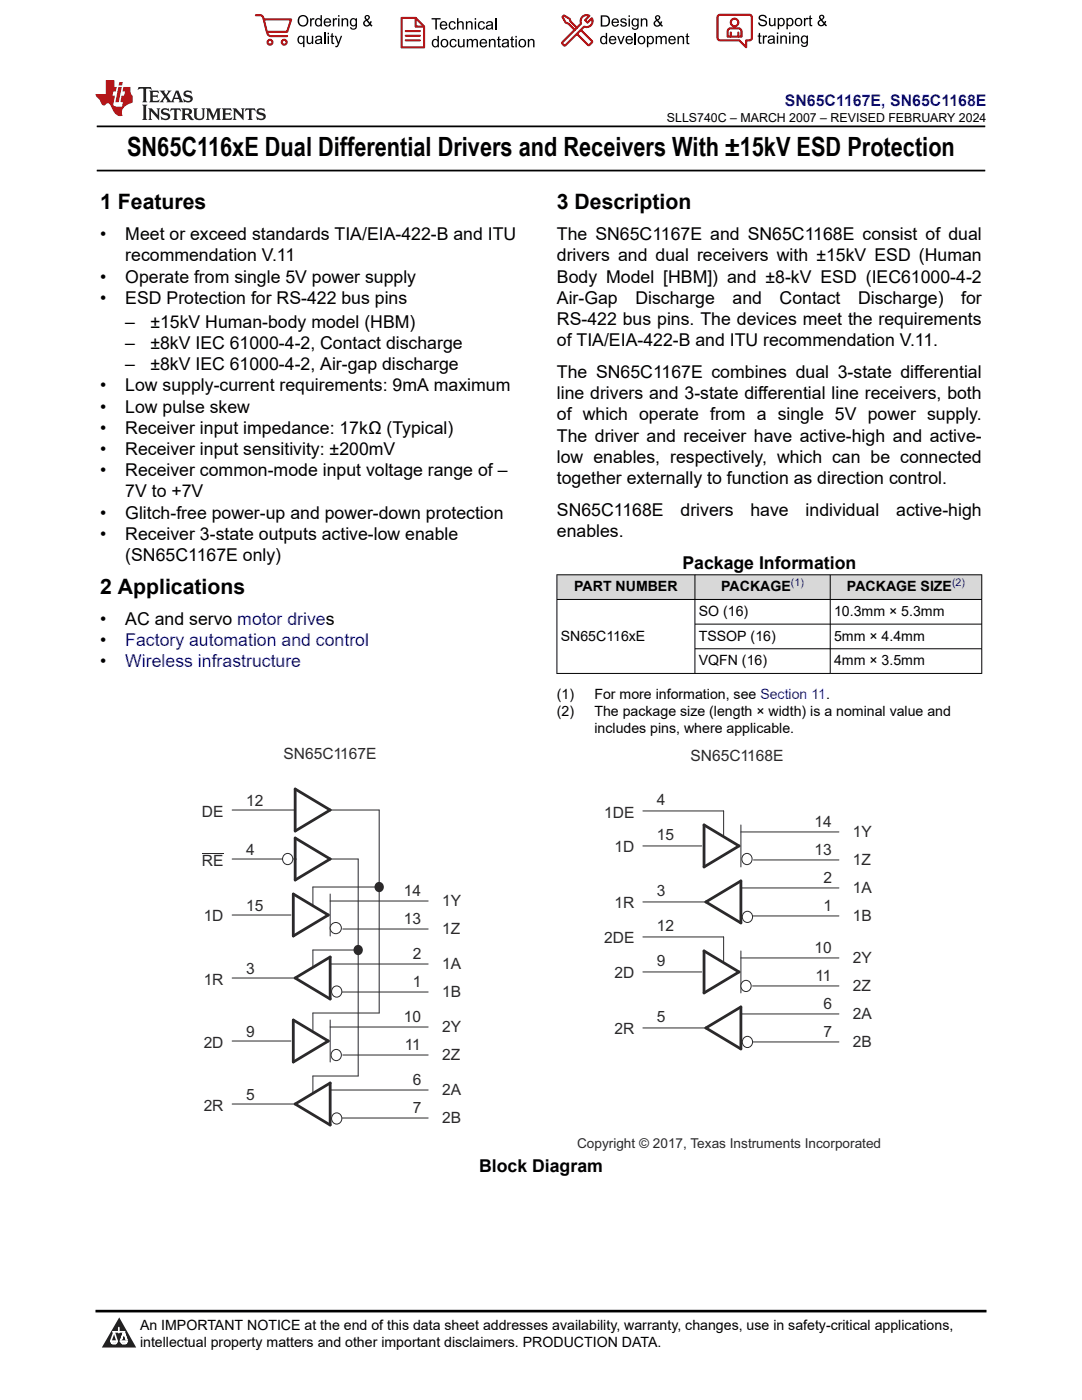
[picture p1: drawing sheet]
<svg xmlns="http://www.w3.org/2000/svg" width="216mm" height="279mm" viewBox="0 0 216 279" stroke-linecap="round" stroke-linejoin="round" font-family="sans-serif">
<path d="M19.3 25.2h177.3M19.3 34h177.3" fill="none" stroke="#000" stroke-width=".35"/>
<g fill="#d8d8d8">
<path d="M111.1 114.7h84.8v4.9h-84.8z" fill-rule="evenodd"/>
<path d="M111.2 114.8h27.4v4.8h-27.4z" fill-rule="evenodd"/>
<path d="M138.7 114.8h26.9v4.8h-26.9z" fill-rule="evenodd"/>
<path d="M165.7 114.8h30.1v4.8h-30.1z" fill-rule="evenodd"/>
</g>
<path d="M111.1 114.7h84.9M111.1 119.6h84.9M111.1 114.7v19.8M138.7 114.7v19.8M165.7 114.7v19.8M195.9 114.7v19.8M138.7 124.6h57.3M138.7 129.5h57.3M196 134.4h-84.9" fill="none" stroke="#000" stroke-width=".2"/>
<g fill="none" stroke="#2b292a" stroke-width=".2">
<path d="M40.3 170.3h4.3M46.3 171.4h10.4M46.3 161.7h12.6M65.9 171.4h5.6v43.3h-9.1v3.6M65.9 161.7h9.8v40.5h-13.3v3.4M65.9 178.4v8.4M65.9 179.8h19.5M75.7 177h-13.3v3.6M128.3 168.8h11.7M128.3 161.8h16.1v5M147.8 166h19.6M147.8 164.6v8.4"/>
<path d="M147.8 177.2h19.6M150.4 171.6h17M46.3 195.2h12.6M46.3 182.6h11.8M65.9 192.4h19.5M68.3 198h17.1M68.4 185.4h17M71.5 189.6h-9.1v3.4M128.3 187h16.1v4.9M128.3 180h12.6M128.3 194h11.7M147.8 189.8v8.4"/>
<path d="M147.8 191.2h19.6M150.2 196.8h17.2M150.3 182.8h17.1M46.3 207.8h11.8M65.9 217.5h19.5M65.9 205h19.5M65.9 203.6v8.3M68.4 210.6h17M128.3 205.1h12.6M147.8 202.4h19.6M150.3 207.9h17.1M46.3 220.3h12.6"/>
<path d="M68.3 223.1h17.1"/>
</g>
<path d="M58.9 157.5l7 4.2-7 4.1zM58.5 178.4l7 4.2-7 4.2zM58.8 171.4h.1M58.9 167.2l7 4.2-7 4.2zM140.5 164.6l7 4.2-7 4.2zM58.9 195.2l7-4.2v8.4zM140.5 189.8l7 4.2-7 4.2zM140.9 180l6.9-4.2v8.4zM58.5 203.6l7 4.2-7 4.1zM140.9 205.1l6.9-4.1v8.3zM58.9 220.3l7-4.2v8.4z" fill="none" stroke="#2b292a" stroke-width=".56"/>
<circle cx="75.6" cy="177" r=".79" fill="#2b292a"/>
<circle cx="75.6" cy="177" r=".79" fill="none" stroke="#2b292a" stroke-width=".37"/>
<circle cx="71.4" cy="189.6" r=".79" fill="#2b292a"/>
<circle cx="71.4" cy="189.6" r=".79" fill="none" stroke="#2b292a" stroke-width=".37"/>
<circle cx="57.4" cy="171.4" r="1.07" fill="#fff"/>
<circle cx="57.4" cy="171.4" r="1.07" fill="none" stroke="#2b292a" stroke-width=".2"/>
<circle cx="67" cy="185.2" r="1.12" fill="#fff"/>
<circle cx="67" cy="185.2" r="1.12" fill="none" stroke="#2b292a" stroke-width=".2"/>
<path d="M66.6 197a1.05 1.05 0 0 1 1.4 .2 1.05 1.05 0 0 1-.2 1.5 1.05 1.05 0 0 1-1.4-.2 1.19 1.19 0 0 1 .2-1.5z" fill-rule="evenodd" fill="#fff"/>
<path d="M66.6 197a1.05 1.05 0 0 1 1.4 .2 1.05 1.05 0 0 1-.2 1.5 1.05 1.05 0 0 1-1.4-.2 1.19 1.19 0 0 1 .2-1.5z" fill="none" stroke="#2b292a" stroke-width=".2"/>
<circle cx="67.1" cy="210.5" r="1.07" fill="#fff"/>
<circle cx="67.1" cy="210.5" r="1.07" fill="none" stroke="#2b292a" stroke-width=".2"/>
<path d="M66.6 222.3a1.05 1.05 0 0 1 1.4 .3 1.05 1.05 0 0 1-.2 1.4 1.05 1.05 0 0 1-1.4-.1 1.19 1.19 0 0 1 .2-1.6z" fill-rule="evenodd" fill="#fff"/>
<path d="M66.6 222.3a1.05 1.05 0 0 1 1.4 .3 1.05 1.05 0 0 1-.2 1.4 1.05 1.05 0 0 1-1.4-.1 1.19 1.19 0 0 1 .2-1.6z" fill="none" stroke="#2b292a" stroke-width=".2"/>
<path d="M148.4 170.6a1.05 1.05 0 0 1 1.5 .2 1.05 1.05 0 0 1-.2 1.4 1.05 1.05 0 0 1-1.5-.1 1.19 1.19 0 0 1 .2-1.5z" fill-rule="evenodd" fill="#fff"/>
<path d="M148.4 170.6a1.05 1.05 0 0 1 1.5 .2 1.05 1.05 0 0 1-.2 1.4 1.05 1.05 0 0 1-1.5-.1 1.19 1.19 0 0 1 .2-1.5z" fill="none" stroke="#2b292a" stroke-width=".2"/>
<path d="M148.5 182.1a1.05 1.05 0 0 1 1.5 .2 1.05 1.05 0 0 1-.2 1.5 1.05 1.05 0 0 1-1.5-.2 1.19 1.19 0 0 1 .2-1.5z" fill-rule="evenodd" fill="#fff"/>
<path d="M148.5 182.1a1.05 1.05 0 0 1 1.5 .2 1.05 1.05 0 0 1-.2 1.5 1.05 1.05 0 0 1-1.5-.2 1.19 1.19 0 0 1 .2-1.5z" fill="none" stroke="#2b292a" stroke-width=".2"/>
<circle cx="148.9" cy="196.7" r="1.07" fill="#fff"/>
<circle cx="148.9" cy="196.7" r="1.07" fill="none" stroke="#2b292a" stroke-width=".2"/>
<path d="M148.5 207.1a1.05 1.05 0 0 1 1.5 .2 1.05 1.05 0 0 1-.2 1.4 1.05 1.05 0 0 1-1.5-.1 1.19 1.19 0 0 1 .2-1.5z" fill-rule="evenodd" fill="#fff"/>
<path d="M148.5 207.1a1.05 1.05 0 0 1 1.5 .2 1.05 1.05 0 0 1-.2 1.4 1.05 1.05 0 0 1-1.5-.1 1.19 1.19 0 0 1 .2-1.5z" fill="none" stroke="#2b292a" stroke-width=".2"/>
<path d="M0 0h215.9v23.8h-215.9z" fill-rule="evenodd" fill="#fff"/>
<path d="M27.7 17.4l-.2 .6 .5-.3h.6v.1v2.2l-.2 .4h1l-.2-.4v-2.2v-.1h.5l.5 .3-.1-.6zM29.8 18.1l.2 .4v1.5l-.2 .4h1.9l.1-.6a1.08 1.08 0 0 1-1.3 .2v-.7h.6l.4 .2v-.6l-.4 .2h-.6v-.6l.2-.1a1 1 0 0 1 1 .2l-.1-.5zM31.8 18.1l1 1.1-1 1.2h.9l-.2-.2 .4-.7 .5 .7-.2 .2h1.6l-.2-.2 .1-.4h1l.1 .4-.1 .2h.9l-.2-.3-.8-2h-.5l-1 2.2-.8-1.1 .9-1.1h-.8l.2 .2-.5 .7-.3-.7 .1-.2zM35.2 18.5l.4 1h-.8zM36.8 18.2a.65 .65 0 0 0-.2 .7 .65 .65 0 0 0 .6 .5l.7 .2 .1 .2a.79 .79 0 0 1-.7 .4 .79 .79 0 0 1-.7-.5l.1 .7 .2-.1a.93 .93 0 0 0 1.1 .1 .93 .93 0 0 0 .4-1 1.46 1.46 0 0 0-1.2-.6l-.1-.3a1.09 1.09 0 0 1 1.2 .2l-.2-.6-.1 .1-.6-.2zM28.4 20.9l.2 .4v2.3l-.2 .3h1l-.2-.3v-2.3l.2-.4zM29.6 21.6l.2 .4v1.6l-.2 .3h.8l-.3-.3v-1.4l1.7 1.8v-2l.2-.4h-.8l.2 .2 .1 1.1-1.2-1.3zM32.3 21.8a.65 .65 0 0 0-.2 .7 .65 .65 0 0 0 .7 .4l.6 .2 .1 .2a.79 .79 0 0 1-.7 .4 .79 .79 0 0 1-.7-.5l.1 .7 .2-.1a.93 .93 0 0 0 1.1 .1 .93 .93 0 0 0 .4-.9 1.46 1.46 0 0 0-1.2-.6l-.1-.4a1.09 1.09 0 0 1 1.2 .2l-.2-.6-.1 .1-.6-.1zM34.1 21.6l-.1 .7a.63 .63 0 0 1 .7-.4l.1 1.7-.3 .3h1l-.2-.3v-1.7a.66 .66 0 0 1 .8 .4l-.1-.7zM36.2 21.6l.2 .4v1.6l-.2 .3h.9l-.2-.2v-.7h.5l.1 .2a.79 .79 0 0 0 1.2 .6l-1-.9a.61 .61 0 0 0 .6-.6 .61 .61 0 0 0-.5-.6zM36.9 21.9h.2a.47 .47 0 0 1 .5 .1 .47 .47 0 0 1 .1 .5l-.2 .2h-.6zM38.5 21.6l.2 .2a2.27 2.27 0 0 0 .4 2 1.04 1.04 0 0 0 1.7-.7v-1.3l.2-.2h-.8l.2 .4v1.1a.6 .6 0 0 1-.6 .6 .6 .6 0 0 1-.6-.6v-1.1l.3-.4zM41.1 21.6l.2 .4v1.6l-.2 .3h.7l-.2-.3v-1.5l.9 1.9 .8-1.9v1.5l-.2 .3h1l-.3-.3v-1.6l.3-.4h-.8l-.7 1.5-.7-1.5zM44.3 21.6l.2 .4v1.6l-.2 .3h1.9l.1-.5a1.09 1.09 0 0 1-1.3 .1v-.6h.6l.4 .1v-.6l-.4 .2h-.6v-.6l.2-.1a1.01 1.01 0 0 1 1 .3l-.1-.6zM46.4 21.6l.3 .4v1.6l-.3 .3h.8l-.2-.3v-1.4l1.6 1.8v-2l.2-.4h-.7l.2 .2v1.1l-1.2-1.3zM49 21.6l-.1 .7a.63 .63 0 0 1 .8-.4v1.7l-.3 .3h1l-.2-.3v-1.7a.66 .66 0 0 1 .8 .4l-.1-.7zM51.4 21.8a.65 .65 0 0 0-.2 .7 .65 .65 0 0 0 .6 .4l.6 .2 .2 .2a.79 .79 0 0 1-.8 .4 .79 .79 0 0 1-.6-.5l.1 .7 .2-.1a.93 .93 0 0 0 1 .1 .93 .93 0 0 0 .5-.9 1.46 1.46 0 0 0-1.3-.6l-.1-.4a1.09 1.09 0 0 1 1.3 .2l-.2-.6-.2 .1-.5-.1z" fill="#231f20"/>
<path d="M21.1 16v2.8h-2.1l.1 .3 .9 1a.95 .95 0 0 0 .9 .9 .59 .59 0 0 1 .6-.4 .59 .59 0 0 1 .5 .4l.4 .8a1.59 1.59 0 0 0 2.1 1.3 1.61 1.61 0 0 1 1-2.2l1-.4-.1-1.5a1.59 1.59 0 0 1-.4-1.6h-1.4l-.2 .9h.5l-.1 .8h-.5l-.2 1v.2l.4 .1-.2 .9h-.6a.73 .73 0 0 1-1.1-.7l.3-1.5h-.5l.2-.8h.5l.2-.9h-.5v-1.4zM23.6 17.4l-.6 3h.7l.6-3zM23.8 16.4l-.1 .7h.7l.1-.7z" fill="#ed1c24"/>
<g fill="#000">
<path d="M59.4 4.2a1.12 1.12 0 0 1 2.2 0 1.12 1.12 0 0 1-2.2 0zM59.9 3.5a.89 .89 0 0 0-.1 1.1 .89 .89 0 0 0 1.1 .4 .88 .88 0 0 0 .3-1.3 .88 .88 0 0 0-1.3-.2z" fill-rule="evenodd"/>
<path d="M59.5 7.3l.5-.2 .5 .3v-.3h.3v2.3h-.3v-.8a.74 .74 0 0 1-1 0 .74 .74 0 0 1-.1-1zM59.8 7.5a.57 .57 0 0 0-.2 .7 .57 .57 0 0 0 .8 .2 .57 .57 0 0 0 .1-.7 .57 .57 0 0 0-.7-.2z" fill-rule="evenodd"/>
<path d="M61.9 3.6h.2v.3l.2-.2 .3-.1 .2 .1-.1 .3a.36 .36 0 0 0-.5 0 .36 .36 0 0 0 0 .4v.9h-.3z" fill-rule="evenodd"/>
<path d="M61.2 7.1h.3v.9a.41 .41 0 0 0 .4 .6 .41 .41 0 0 0 .3-.6v-.9h.3v1.7h-.2v-.3a.58 .58 0 0 1-.7 .3 .58 .58 0 0 1-.4-.6z" fill-rule="evenodd"/>
<path d="M63 3.8l.5-.2 .5 .2v-.8h.2v2.3h-.2v-.2a.75 .75 0 0 1-1-.1 .75 .75 0 0 1-.1-1zM63.2 4a.57 .57 0 0 0-.1 .7 .57 .57 0 0 0 .8 .2 .57 .57 0 0 0 .1-.7 .57 .57 0 0 0-.8-.2z" fill-rule="evenodd"/>
<path d="M63 7.3a.74 .74 0 0 1 1-.1 .74 .74 0 0 1 .3 .9v.7h-.3v-.2a.57 .57 0 0 1-.8 .2 .57 .57 0 0 1-.2-.8l1-.3a.41 .41 0 0 0-.4-.4 .41 .41 0 0 0-.4 .4l-.3-.1zM63.2 8.2a.35 .35 0 0 0 .2 .5 .35 .35 0 0 0 .5-.3l.1-.4z" fill-rule="evenodd"/>
<path d="M65.4 6.5h.3v.3h-.3zM65.4 7.1h.3v1.7h-.3z" fill-rule="evenodd"/>
<path d="M64.8 3.8a.76 .76 0 0 1 .9-.1 .76 .76 0 0 1 .4 .8h-1.2a.47 .47 0 0 0 .3 .6 .47 .47 0 0 0 .6-.4l.3 .1a.82 .82 0 0 1-1.3 .3 .82 .82 0 0 1 0-1.3zM65 4l-.1 .3h.9l-.3-.4z" fill-rule="evenodd"/>
<path d="M66.4 3.6h.3v.3l.1-.2 .4-.1 .1 .1-.1 .3a.36 .36 0 0 0-.4 0 .36 .36 0 0 0-.1 .4v.9h-.3z" fill-rule="evenodd"/>
<path d="M66.1 6.7l.3-.1v.5h.3v.3h-.3v.9l.1 .2h.2v.3a.41 .41 0 0 1-.4-.1 .41 .41 0 0 1-.2-.4v-.9h-.2v-.3h.2z" fill-rule="evenodd"/>
<path d="M66.8 7.1h.3l.4 1.4 .5-1.4h.3l-.6 1.7a.57 .57 0 0 1-.8 .6v-.3a.37 .37 0 0 0 .5-.3z" fill-rule="evenodd"/>
<path d="M67.5 3h.2v.3h-.2zM67.5 3.6h.2v1.7h-.2z" fill-rule="evenodd"/>
<path d="M68.2 3.6h.2v.3a.58 .58 0 0 1 .7-.3 .58 .58 0 0 1 .4 .7v1h-.3v-1a.4 .4 0 0 0-.4-.5 .4 .4 0 0 0-.4 .6v.9h-.2z" fill-rule="evenodd"/>
<path d="M70 3.8l.5-.2 .5 .2v-.2h.2v1.5a.71 .71 0 0 1-.5 .8 .71 .71 0 0 1-.8-.5h.2a.46 .46 0 0 0 .6 .3 .46 .46 0 0 0 .3-.6 .78 .78 0 0 1-1.1-.2 .78 .78 0 0 1 .1-1.1zM70.2 4a.53 .53 0 0 0-.1 .8 .53 .53 0 0 0 .8 0 .54 .54 0 0 0 0-.7 .54 .54 0 0 0-.7-.1z" fill-rule="evenodd"/>
<path d="M72.9 3.1a.53 .53 0 0 1 .8 .1 .53 .53 0 0 1-.3 .8l.4 .5 .1-.3 .3 .1-.2 .5 .3 .3-.2 .2-.3-.3a.71 .71 0 0 1-1.2 .1 .71 .71 0 0 1 .4-1.1l-.3-.5zM73 3.5a.3 .3 0 0 0 .6 0 .3 .3 0 0 0-.6 0zM72.9 4.3a.45 .45 0 0 0 0 .7 .45 .45 0 0 0 .7-.2l-.5-.6z" fill-rule="evenodd"/>
<path d="M86.1 3.6h1.8v.3h-.7v2h-.3v-2h-.8z" fill-rule="evenodd"/>
<path d="M86.3 8l.5-.2 .5 .2v-.8h.3v2.2h-.3v-.2a.76 .76 0 0 1-1 0 .76 .76 0 0 1-.1-1zM86.6 8.1a.58 .58 0 0 0-.2 .8 .58 .58 0 0 0 .8 .2 .58 .58 0 0 0 .1-.8 .58 .58 0 0 0-.7-.2z" fill-rule="evenodd"/>
<path d="M88.2 7.9a.81 .81 0 0 1 1.1 .2 .81 .81 0 0 1-.2 1.1 .81 .81 0 0 1-1.1-.1l-.1-.8zM88.3 8.1a.57 .57 0 0 0 0 .9 .57 .57 0 0 0 .8 0 .57 .57 0 0 0 0-.8 .57 .57 0 0 0-.8-.1z" fill-rule="evenodd"/>
<path d="M88 4.4a.77 .77 0 0 1 .9-.1 .77 .77 0 0 1 .4 .8h-1.3a.48 .48 0 0 0 .4 .6 .48 .48 0 0 0 .6-.3h.3a.83 .83 0 0 1-1.3 .4 .83 .83 0 0 1 0-1.4zM88.2 4.6l-.2 .3h1l-.3-.4z" fill-rule="evenodd"/>
<path d="M89.7 4.4a.7 .7 0 0 1 1.2 .3l-.2 .1a.45 .45 0 0 0-.6-.3 .45 .45 0 0 0-.3 .6 .45 .45 0 0 0 .3 .6 .45 .45 0 0 0 .6-.4h.3a.76 .76 0 0 1-1.1 .6 .76 .76 0 0 1-.3-1.1z" fill-rule="evenodd"/>
<path d="M89.9 8a.7 .7 0 0 1 1.2 .3h-.3a.45 .45 0 0 0-.5-.3 .45 .45 0 0 0-.3 .6 .45 .45 0 0 0 .3 .6 .45 .45 0 0 0 .6-.4l.2 .1a.76 .76 0 0 1-1 .5 .76 .76 0 0 1-.4-1.1z" fill-rule="evenodd"/>
<path d="M91.2 3.6h.3v.8a.59 .59 0 0 1 .7-.2 .59 .59 0 0 1 .3 .7v1h-.2v-1a.4 .4 0 0 0-.5-.4 .4 .4 0 0 0-.3 .5v.9h-.3z" fill-rule="evenodd"/>
<path d="M91.4 7.8h.2v.9a.41 .41 0 0 0 .5 .5 .41 .41 0 0 0 .3-.5v-.9h.3v1.6h-.3v-.2a.58 .58 0 0 1-.7 .3 .58 .58 0 0 1-.3-.7z" fill-rule="evenodd"/>
<path d="M93 4.2h.2v.3a.59 .59 0 0 1 .7-.3 .59 .59 0 0 1 .4 .7v1h-.3v-1a.41 .41 0 0 0-.4-.5 .41 .41 0 0 0-.4 .6v.9h-.2z" fill-rule="evenodd"/>
<path d="M93.1 7.8h.3v.2a.56 .56 0 0 1 1 0 .54 .54 0 0 1 .6-.2 .54 .54 0 0 1 .4 .5v1.1h-.3v-1a.34 .34 0 0 0-.3-.4 .34 .34 0 0 0-.4 .3v1.1h-.3v-1a.38 .38 0 0 0-.5-.4 .38 .38 0 0 0-.2 .6v.8h-.3z" fill-rule="evenodd"/>
<path d="M94.7 3.6h.3v.3h-.3zM94.7 4.2h.3v1.7h-.3z" fill-rule="evenodd"/>
<path d="M95.5 4.4a.7 .7 0 0 1 1.3 .3l-.3 .1a.45 .45 0 0 0-.6-.3 .45 .45 0 0 0-.3 .6 .45 .45 0 0 0 .3 .6 .45 .45 0 0 0 .6-.4h.3a.76 .76 0 0 1-1.1 .6 .76 .76 0 0 1-.3-1.1z" fill-rule="evenodd"/>
<path d="M95.9 8a.77 .77 0 0 1 .9-.2 .77 .77 0 0 1 .4 .9h-1.2a.48 .48 0 0 0 .3 .5 .48 .48 0 0 0 .6-.3h.3a.83 .83 0 0 1-1.3 .4 .83 .83 0 0 1 0-1.3zM96.1 8.1l-.1 .4h.9l-.2-.5z" fill-rule="evenodd"/>
<path d="M97.5 7.8h.3v.2a.59 .59 0 0 1 .7-.2 .59 .59 0 0 1 .4 .6v1h-.3v-1a.41 .41 0 0 0-.5-.4 .41 .41 0 0 0-.3 .5v.9h-.3z" fill-rule="evenodd"/>
<path d="M97.1 4.4a.74 .74 0 0 1 1-.1 .74 .74 0 0 1 .3 .9v.7h-.3v-.2a.59 .59 0 0 1-.8 .2 .59 .59 0 0 1-.3-.8l1.1-.3a.42 .42 0 0 0-.4-.4 .42 .42 0 0 0-.5 .4l-.2-.1zM97.3 5.3a.36 .36 0 0 0 .2 .5 .36 .36 0 0 0 .5-.2l.1-.5z" fill-rule="evenodd"/>
<path d="M99.4 7.4l.2-.2v.6h.3v.2h-.3v1l.1 .2h.2l.1 .2a.41 .41 0 0 1-.5 0 .41 .41 0 0 1-.1-.4v-1h-.2v-.2h.2z" fill-rule="evenodd"/>
<path d="M100.3 8a.74 .74 0 0 1 .9-.2 .74 .74 0 0 1 .3 .9l.1 .7h-.3v-.2a.59 .59 0 0 1-.8 .3 .59 .59 0 0 1-.3-.8l1-.3a.42 .42 0 0 0-.3-.4 .42 .42 0 0 0-.5 .3h-.3zM100.5 8.8a.36 .36 0 0 0 .1 .5 .36 .36 0 0 0 .5-.2l.2-.5z" fill-rule="evenodd"/>
<path d="M102 7.4l.3-.2v.6h.3v.2h-.3v1l.1 .2h.2v.2a.41 .41 0 0 1-.5 0 .41 .41 0 0 1-.1-.4v-1h-.2v-.2h.2z" fill-rule="evenodd"/>
<path d="M102.8 7.2h.3v.3h-.3zM102.8 7.8h.3v1.6h-.3z" fill-rule="evenodd"/>
<path d="M103.7 7.9a.81 .81 0 0 1 1.1 .2 .81 .81 0 0 1-.1 1.1 .81 .81 0 0 1-1.2-.1v-.8zM103.9 8.1a.57 .57 0 0 0-.1 .9 .57 .57 0 0 0 .8 0 .57 .57 0 0 0 0-.8 .57 .57 0 0 0-.7-.1z" fill-rule="evenodd"/>
<path d="M105.3 7.8h.3v.2a.59 .59 0 0 1 .7-.2 .59 .59 0 0 1 .4 .6v1h-.3v-1a.41 .41 0 0 0-.5-.4 .41 .41 0 0 0-.3 .5v.9h-.3z" fill-rule="evenodd"/>
<path d="M119.9 3.1h.7a1.12 1.12 0 0 1 1.1 1.1 1.12 1.12 0 0 1-1 1.1h-.8zM120.2 3.3v1.7h.4a.86 .86 0 0 0 .8-.8 .86 .86 0 0 0-.8-.9z" fill-rule="evenodd"/>
<path d="M119.9 7.4l.5-.3 .5 .3v-.8h.2v2.2h-.2v-.2a.75 .75 0 0 1-1 0 .75 .75 0 0 1-.1-1zM120.1 7.5a.57 .57 0 0 0-.1 .8 .57 .57 0 0 0 .8 .2 .57 .57 0 0 0 .1-.8 .57 .57 0 0 0-.8-.2z" fill-rule="evenodd"/>
<path d="M121.7 7.4a.76 .76 0 0 1 .9-.2 .76 .76 0 0 1 .4 .9h-1.2a.47 .47 0 0 0 .3 .5 .47 .47 0 0 0 .6-.3h.3a.82 .82 0 0 1-1.3 .4 .82 .82 0 0 1 0-1.3zM121.9 7.5l-.1 .3h.9l-.3-.4z" fill-rule="evenodd"/>
<path d="M122.2 3.9a.76 .76 0 0 1 .9-.2 .76 .76 0 0 1 .4 .9h-1.2a.47 .47 0 0 0 .4 .5 .47 .47 0 0 0 .5-.3h.3a.82 .82 0 0 1-1.3 .4 .82 .82 0 0 1 0-1.3zM122.5 4l-.2 .3h.9l-.2-.4z" fill-rule="evenodd"/>
<path d="M123.9 3.8a.71 .71 0 0 1 1.1 .3h-.2a.32 .32 0 0 0-.4-.3 .32 .32 0 0 0-.3 .4h.1a.75 .75 0 0 1 .9 .8 .72 .72 0 0 1-.7 .3 .72 .72 0 0 1-.7-.5h.3a.36 .36 0 0 0 .4 .4 .36 .36 0 0 0 .3-.5 .8 .8 0 0 1-.9-.7z" fill-rule="evenodd"/>
<path d="M123.2 7.2h.3l.4 1.3 .5-1.3h.3l-.7 1.6h-.2z" fill-rule="evenodd"/>
<path d="M125.4 3.1h.3v.3h-.3zM125.4 3.7h.3v1.6h-.3z" fill-rule="evenodd"/>
<path d="M125 7.4a.76 .76 0 0 1 .9-.2 .76 .76 0 0 1 .4 .9h-1.2a.47 .47 0 0 0 .3 .5 .47 .47 0 0 0 .6-.3h.3a.82 .82 0 0 1-1.3 .4 .82 .82 0 0 1 0-1.3zM125.2 7.5l-.1 .3h.9l-.2-.4z" fill-rule="evenodd"/>
<path d="M126.2 3.9l.5-.3 .5 .3v-.2h.2v1.4a.71 .71 0 0 1-.5 .8 .71 .71 0 0 1-.8-.5l.2 .1a.46 .46 0 0 0 .6 .2 .46 .46 0 0 0 .3-.6 .78 .78 0 0 1-1.1-.1 .78 .78 0 0 1 .1-1.1zM126.4 4a.53 .53 0 0 0-.1 .8 .53 .53 0 0 0 .8 0 .54 .54 0 0 0 0-.7 .54 .54 0 0 0-.7-.1z" fill-rule="evenodd"/>
<path d="M127.5 7.3a.8 .8 0 0 1 1.1 .2 .8 .8 0 0 1-.1 1.1 .8 .8 0 0 1-1.2-.1v-.8zM127.7 7.5a.56 .56 0 0 0-.1 .9 .56 .56 0 0 0 .8-.1 .56 .56 0 0 0 0-.7 .56 .56 0 0 0-.7-.1z" fill-rule="evenodd"/>
<path d="M127.9 3.7h.2v.2a.58 .58 0 0 1 .7-.2 .58 .58 0 0 1 .4 .6v1h-.3v-1a.4 .4 0 0 0-.4-.4 .4 .4 0 0 0-.4 .5v.9h-.2z" fill-rule="evenodd"/>
<path d="M129.1 7.2h.2v.2a.72 .72 0 0 1 1-.1 .72 .72 0 0 1 .2 1 .64 .64 0 0 1-.5 .5 .64 .64 0 0 1-.6-.2v.8h-.3zM129.5 7.5a.56 .56 0 0 0-.2 .8 .56 .56 0 0 0 .8 .2 .56 .56 0 0 0 .1-.8 .56 .56 0 0 0-.7-.2z" fill-rule="evenodd"/>
<path d="M130.8 7.2h.3v.2a.55 .55 0 0 1 .9 0 .53 .53 0 0 1 .6-.3 .53 .53 0 0 1 .4 .6v1.1h-.2v-1a.34 .34 0 0 0-.3-.4 .34 .34 0 0 0-.4 .3v1.1h-.3v-1a.37 .37 0 0 0-.5-.4 .37 .37 0 0 0-.2 .6v.8h-.3z" fill-rule="evenodd"/>
<path d="M130.8 3.2a.53 .53 0 0 1 .9 .1 .53 .53 0 0 1-.4 .8l.4 .5 .2-.4 .2 .1-.2 .5 .4 .3-.2 .3-.3-.4a.71 .71 0 0 1-1.2 .1 .71 .71 0 0 1 .3-1.1l-.2-.5zM130.9 3.6a.3 .3 0 0 0 .6 0 .3 .3 0 0 0-.6 0zM130.9 4.3a.45 .45 0 0 0 0 .7 .45 .45 0 0 0 .7-.2l-.5-.6z" fill-rule="evenodd"/>
<path d="M133.6 7.4a.76 .76 0 0 1 .9-.2 .76 .76 0 0 1 .3 .9h-1.2a.47 .47 0 0 0 .4 .5 .47 .47 0 0 0 .6-.3h.2a.82 .82 0 0 1-1.2 .4 .82 .82 0 0 1 0-1.3zM133.8 7.5l-.2 .3h1l-.3-.4z" fill-rule="evenodd"/>
<path d="M135.2 7.2h.2v.2a.58 .58 0 0 1 .7-.2 .58 .58 0 0 1 .4 .6v1h-.3v-1a.4 .4 0 0 0-.4-.4 .4 .4 0 0 0-.3 .5v.9h-.3z" fill-rule="evenodd"/>
<path d="M137 6.8l.3-.2v.6h.2v.2h-.2v1v.2h.2l.1 .2a.41 .41 0 0 1-.5 0 .41 .41 0 0 1-.1-.5v-.9h-.2v-.2h.2z" fill-rule="evenodd"/>
<path d="M151.6 3.1a.88 .88 0 0 1 1.4 .5h-.3a.49 .49 0 0 0-.5-.5 .49 .49 0 0 0-.5 .6l.1 .1a1.06 1.06 0 0 1 1.2 1 .95 .95 0 0 1-.9 .4 .95 .95 0 0 1-.8-.7h.3a.58 .58 0 0 0 .6 .5 .58 .58 0 0 0 .5-.6l-.2-.1a.95 .95 0 0 1-1.1-.9z" fill-rule="evenodd"/>
<path d="M151.4 6.7l.3-.2v.6h.2v.2h-.2v1v.2h.2l.1 .2a.41 .41 0 0 1-.5 0 .41 .41 0 0 1-.1-.5v-.9h-.2v-.2h.2z" fill-rule="evenodd"/>
<path d="M152.2 7.1h.3v.2l.1-.2h.4h.1l-.1 .3a.36 .36 0 0 0-.4 0 .36 .36 0 0 0-.1 .5v.8h-.3z" fill-rule="evenodd"/>
<path d="M153.3 7.3a.74 .74 0 0 1 1-.2 .74 .74 0 0 1 .3 .9l.1 .7h-.3l-.1-.2a.57 .57 0 0 1-.8 .3 .57 .57 0 0 1-.1-.9l.9-.2a.41 .41 0 0 0-.4-.4 .41 .41 0 0 0-.4 .3h-.3zM153.5 8.1a.35 .35 0 0 0 .2 .5 .35 .35 0 0 0 .5-.2l.1-.5z" fill-rule="evenodd"/>
<path d="M153.4 3.6h.3v.9a.41 .41 0 0 0 .4 .5 .41 .41 0 0 0 .4-.5v-.9h.2v1.6h-.2v-.2a.58 .58 0 0 1-.7 .2 .58 .58 0 0 1-.4-.6z" fill-rule="evenodd"/>
<path d="M155 6.5h.3v.3h-.3zM155 7.1h.3v1.6h-.3z" fill-rule="evenodd"/>
<path d="M155.2 3.6h.2v.2a.72 .72 0 0 1 1-.1 .72 .72 0 0 1 .2 1 .64 .64 0 0 1-.5 .5 .64 .64 0 0 1-.6-.2v.8h-.3zM155.6 3.9a.56 .56 0 0 0-.2 .8 .56 .56 0 0 0 .8 .2 .56 .56 0 0 0 .1-.8 .56 .56 0 0 0-.7-.2z" fill-rule="evenodd"/>
<path d="M155.7 7.1h.3v.2a.58 .58 0 0 1 .7-.2 .58 .58 0 0 1 .3 .6v1h-.3v-1a.4 .4 0 0 0-.4-.4 .4 .4 0 0 0-.3 .5v.9h-.3z" fill-rule="evenodd"/>
<path d="M156.9 3.6h.3v.2a.72 .72 0 0 1 .9-.1 .72 .72 0 0 1 .2 1 .64 .64 0 0 1-.4 .5 .64 .64 0 0 1-.7-.2v.8h-.3zM157.3 3.9a.56 .56 0 0 0-.1 .8 .56 .56 0 0 0 .7 .2 .56 .56 0 0 0 .2-.8 .56 .56 0 0 0-.8-.2z" fill-rule="evenodd"/>
<path d="M157.4 6.5h.3v.3h-.3zM157.4 7.1h.3v1.6h-.3z" fill-rule="evenodd"/>
<path d="M158.1 7.1h.3v.2a.58 .58 0 0 1 .7-.2 .58 .58 0 0 1 .4 .6v1h-.3v-1a.4 .4 0 0 0-.5-.4 .4 .4 0 0 0-.3 .5v.9h-.3z" fill-rule="evenodd"/>
<path d="M158.8 3.7a.8 .8 0 0 1 1.1 .2 .8 .8 0 0 1-.1 1.1 .8 .8 0 0 1-1.1-.1l-.1-.8zM159 3.9a.56 .56 0 0 0-.1 .9 .56 .56 0 0 0 .9 0 .56 .56 0 0 0-.1-.8 .56 .56 0 0 0-.7-.1z" fill-rule="evenodd"/>
<path d="M160 7.3l.5-.2 .5 .2v-.2h.2v1.4a.71 .71 0 0 1-.5 .9 .71 .71 0 0 1-.9-.5h.3a.46 .46 0 0 0 .6 .2 .46 .46 0 0 0 .2-.6 .78 .78 0 0 1-1-.1 .78 .78 0 0 1 .1-1.1zM160.2 7.4a.53 .53 0 0 0-.1 .8 .53 .53 0 0 0 .8 0 .54 .54 0 0 0 0-.7 .54 .54 0 0 0-.7-.1z" fill-rule="evenodd"/>
<path d="M160.4 3.6h.3v.2l.1-.2h.4h.1l-.1 .3a.36 .36 0 0 0-.4 0 .36 .36 0 0 0-.1 .5v.8h-.3z" fill-rule="evenodd"/>
<path d="M161.5 3.2l.3-.2v.6h.3v.2h-.3v1v.2h.3v.2a.41 .41 0 0 1-.5 0 .41 .41 0 0 1-.1-.5v-.9h-.2v-.2h.2z" fill-rule="evenodd"/>
<path d="M163.6 3.1a.53 .53 0 0 1 .8 .1 .53 .53 0 0 1-.3 .8l.4 .5 .1-.3h.3l-.2 .5 .3 .3-.2 .3-.3-.3a.71 .71 0 0 1-1.2 .1 .71 .71 0 0 1 .4-1.2l-.3-.5zM163.7 3.5a.3 .3 0 0 0 .5 0 .3 .3 0 0 0-.5 0zM163.6 4.2a.45 .45 0 0 0 0 .8 .45 .45 0 0 0 .7-.3l-.5-.6z" fill-rule="evenodd"/>
</g>
<path d="M64.8 6.5v2.3M98.9 3.6v2.3M126.8 6.6v2.2" fill="none" stroke="#000" stroke-width=".28"/>
<g fill="none" stroke="#de0000" stroke-width=".42">
<path d="M51.1 3l1 .1a1.4 1.4 0 0 1 .6 1.2l.7 2.5a.95 .95 0 0 0 1.1 .4h2.8M52.7 3.9h5.4l-.8 2.4h-4M80.1 3.6h2.8v1.7h1.7v4.2h-4.5zM81 7.1h2.8M81 6.2h2.8M81 8.1h2.8M82.9 3.6l1.7 1.7M115.1 5.5l-1.3-1.2-.1-.5-1.2-.7-.3 .3 .7 1.1 .5 .2 1.3 1.3M115.9 6l2.2 2.2v.3l-.5 .5h-.3l-2.2-2.2zM115.9 6l.7-.7a1.19 1.19 0 0 0 1.3-.3 1.19 1.19 0 0 0 .2-1.4l-.9 .9-.4-.5 .8-.8a1.19 1.19 0 0 0-1.4 .1 1.19 1.19 0 0 0-.2 1.4l-3.8 3.7v.3l.3 .3h.3l2.3-2.2M143.2 3.2l.4-.2h6l.4 .2v4.4l-.2 .4-.9 .1v1.3l-1.4-1.3h-3.9l-.4-.3zM145.4 5.8l.4-.1h1.6a.61 .61 0 0 1 .6 .6v1h-2.8v-1z"/>
<path d="M145.8 6.5v.8M147.3 6.5v.8"/>
<circle cx="53.9" cy="8.4" r=".49"/>
<circle cx="56.7" cy="8.4" r=".49"/>
<circle cx="146.6" cy="4.5" r=".75"/>
</g>
<path d="M0 261.4h215.9v18h-215.9z" fill-rule="evenodd" fill="#fff"/>
<path d="M23.8 262.9l3.4 6h-6.9z" fill="#231f20"/>
<path d="M22.1 267.7h1.3l-.4 .5h-.3a.55 .55 0 0 1-.6-.5z" fill-rule="evenodd" fill="#fff"/>
<path d="M22.1 267.7h1.3l-.4 .5h-.3a.55 .55 0 0 1-.6-.5z" fill="none" stroke="#231f20" stroke-width=".34"/>
<path d="M22.1 267.7h1.3l-.4 .5h-.5zM22.6 265.8h.1M22.6 265.8h2.3zM23.7 265.9h.1M23.7 264.9v1zM24 267.7h.1" fill="none" stroke="#fff" stroke-width=".34"/>
<path d="M24.7 265.8l-.7 1.9z" fill="#fff"/>
<path d="M24.7 265.8l-.7 1.9z" fill="none" stroke="#fff" stroke-width=".34"/>
<path d="M24.7 265.8l.7 1.9z" fill="#fff"/>
<path d="M22.8 265.8l-.7 1.9zM22.8 265.8l.6 1.9zM24.7 265.8l.7 1.9zM25.3 267.7h.1" fill="none" stroke="#fff" stroke-width=".34"/>
<path d="M24.1 267.7h1.3a.65 .65 0 0 1-.6 .5 .65 .65 0 0 1-.7-.5z" fill-rule="evenodd" fill="#fff"/>
<path d="M24.1 267.7h1.3a.65 .65 0 0 1-.6 .5 .65 .65 0 0 1-.7-.5z" fill="none" stroke="#231f20" stroke-width=".34"/>
<path d="M24 267.7h.1M24.1 267.7h1.3l-.4 .5h-.5z" fill="none" stroke="#fff" stroke-width=".34"/>
<path d="M19 261.7h177.8" fill="none" stroke="#000" stroke-width=".53"/>
<text font-size="5.3" x="25.4" y="31.2">SN65C116xE Dual Differential Drivers and Receivers With ±15kV ESD Protection</text>
<g font-size="4.2">
<text x="20" y="41.8">1 Features</text>
<text x="111.1" y="41.8">3 Description</text>
<text x="20" y="118.5">2 Applications</text>
</g>
<g font-size="3.5">
<text x="20" y="47.9">•</text>
<text x="25" y="47.9">Meet or exceed standards TIA/EIA-422-B and ITU</text>
<text x="111.1" y="47.9">The SN65C1167E and SN65C1168E consist of dual</text>
<text x="25" y="52.2">recommendation V.11</text>
<text x="111.1" y="52.2">drivers and dual receivers with ±15kV ESD (Human</text>
<text x="20" y="56.4">•</text>
<text x="25" y="56.4">Operate from single 5V power supply</text>
<text x="111.1" y="56.4">Body Model [HBM]) and ±8-kV ESD (IEC61000-4-2</text>
<text x="20" y="60.6">•</text>
<text x="25" y="60.6">ESD Protection for RS-422 bus pins</text>
<text x="25" y="65.4">–</text>
<text x="30" y="65.4">±15kV Human-body model (HBM)</text>
<text x="111.1" y="60.6">Air-Gap</text>
<text x="111.1" y="64.9">RS-422 bus pins. The devices meet the requirements</text>
<text x="126.8" y="60.6">Discharge</text>
<text x="146.2" y="60.6">and</text>
<text x="155.6" y="60.6">Contact</text>
<text x="171.2" y="60.6">Discharge)</text>
<text x="191.8" y="60.6">for</text>
<text x="25" y="69.6">–</text>
<text x="30" y="69.6">±8kV IEC 61000-4-2, Contact discharge</text>
<text x="111.1" y="69.1">of TIA/EIA-422-B and ITU recommendation V.11.</text>
<text x="25" y="73.9">–</text>
<text x="30" y="73.9">±8kV IEC 61000-4-2, Air-gap discharge</text>
<text x="111.1" y="75.5">The SN65C1167E combines dual 3-state differential</text>
<text x="20" y="78.1">•</text>
<text x="20" y="82.3">•</text>
<text x="25" y="78.1">Low supply-current requirements: 9mA maximum</text>
<text x="25" y="82.3">Low pulse skew</text>
<text x="111.1" y="79.7">line drivers and 3-state differential line receivers, both</text>
<text x="111.1" y="83.9">of which operate from a single 5V power supply.</text>
<text x="20" y="86.6">•</text>
<text x="25" y="86.6">Receiver input impedance: 17kΩ (Typical)</text>
<text x="111.1" y="88.2">The driver and receiver have active-high and active-</text>
<text x="20" y="90.8">•</text>
<text x="20" y="95">•</text>
<text x="25" y="90.8">Receiver input sensitivity: ±200mV</text>
<text x="25" y="95">Receiver common-mode input voltage range of –</text>
<text x="111.1" y="92.4">low enables, respectively, which can be connected</text>
<text x="25" y="99.3">7V to +7V</text>
<text x="111.1" y="96.6">together externally to function as direction control.</text>
<text x="20" y="103.5">•</text>
<text x="20" y="107.7">•</text>
<text x="25" y="103.5">Glitch-free power-up and power-down protection</text>
<text x="25" y="107.7">Receiver 3-state outputs active-low enable</text>
<text x="111.1" y="103">SN65C1168E</text>
<text x="111.1" y="107.2">enables.</text>
<text x="135.8" y="103">drivers</text>
<text x="149.7" y="103">have</text>
<text x="160.8" y="103">individual</text>
<text x="178.8" y="103">active-high</text>
<text x="25" y="112">(SN65C1167E only)</text>
<text x="136.2" y="113.6">Package Information</text>
<text x="20" y="124.7">•</text>
<text x="25" y="124.7">AC and servo motor drives</text>
<text x="20" y="128.9">•</text>
<text x="20" y="133.1">•</text>
<text x="95.6" y="233.8">Block Diagram</text>
</g>
<g font-size="3.5" fill="#00f">
<text x="25" y="128.9">Factory automation and control</text>
<text x="25" y="133.1">Wireless infrastructure</text>
</g>
<text font-size="3.2" fill="#00f" x="156.6" y="21.1">SN65C1167E, SN65C1168E</text>
<g font-size="3.1" fill="#2b292a">
<text x="56.6" y="151.4">SN65C1167E</text>
<text x="137.8" y="151.8">SN65C1168E</text>
<text x="49.1" y="160.8">12</text>
<text x="131.1" y="160.6">4</text>
<text x="40.3" y="163">DE</text>
<text x="120.5" y="163.2">1DE</text>
<text x="131.1" y="167.6">15</text>
<text x="162.6" y="165">14</text>
<text x="170.2" y="167.1">1Y</text>
<text x="40.3" y="172.8">RE</text>
<text x="49.1" y="170.6">4</text>
<text x="122.6" y="170.1">1D</text>
<text x="162.6" y="170.6">13</text>
<text x="170.2" y="172.6">1Z</text>
<text x="80.6" y="178.8">14</text>
<text x="131.1" y="178.8">3</text>
<text x="164.3" y="176.2">2</text>
<text x="170.2" y="178.2">1A</text>
<text x="40.6" y="183.7">1D</text>
<text x="49.1" y="181.8">15</text>
<text x="80.6" y="184.4">13</text>
<text x="88.2" y="180.8">1Y</text>
<text x="122.6" y="181.3">1R</text>
<text x="131.1" y="185.8">12</text>
<text x="164.3" y="181.8">1</text>
<text x="170.2" y="183.8">1B</text>
<text x="82.4" y="191.4">2</text>
<text x="88.2" y="186.4">1Z</text>
<text x="120.5" y="188.3">2DE</text>
<text x="162.6" y="190.2">10</text>
<text x="40.6" y="196.7">1R</text>
<text x="49.1" y="194.3">3</text>
<text x="82.4" y="197">1</text>
<text x="88.2" y="193.4">1A</text>
<text x="122.6" y="195.2">2D</text>
<text x="131.1" y="192.8">9</text>
<text x="162.7" y="195.7">11</text>
<text x="170.2" y="192.2">2Y</text>
<text x="170.2" y="197.8">2Z</text>
<text x="80.6" y="203.9">10</text>
<text x="88.2" y="199">1B</text>
<text x="131.1" y="203.9">5</text>
<text x="164.3" y="201.3">6</text>
<text x="170.2" y="203.4">2A</text>
<text x="40.6" y="209.1">2D</text>
<text x="49.1" y="206.9">9</text>
<text x="80.8" y="209.5">11</text>
<text x="88.2" y="206">2Y</text>
<text x="122.6" y="206.4">2R</text>
<text x="164.3" y="206.9">7</text>
<text x="170.2" y="209">2B</text>
<text x="88.2" y="211.6">2Z</text>
<text x="40.6" y="221.7">2R</text>
<text x="49.1" y="219.5">5</text>
<text x="82.4" y="216.5">6</text>
<text x="88.2" y="218.6">2A</text>
<text x="82.4" y="222.1">7</text>
<text x="88.2" y="224.1">2B</text>
</g>
<g font-size="2.8">
<text x="114.6" y="118">PART NUMBER</text>
<text x="143.9" y="118">PACKAGE</text>
<text x="169" y="118">PACKAGE SIZE</text>
<text x="139.4" y="122.9">SO (16)</text>
<text x="166.4" y="122.9">10.3mm × 5.3mm</text>
<text x="111.9" y="127.8">SN65C116xE</text>
<text x="139.4" y="127.8">TSSOP (16)</text>
<text x="166.4" y="127.8">5mm × 4.4mm</text>
<text x="139.4" y="132.8">VQFN (16)</text>
<text x="166.4" y="132.8">4mm × 3.5mm</text>
<text x="111.1" y="139.6">(1)</text>
<text x="111.1" y="142.9">(2)</text>
<text x="118.6" y="139.6">For more information, see Section 11.</text>
<text x="118.6" y="142.9">The package size (length × width) is a nominal value and</text>
<text x="118.6" y="146.3">includes pins, where applicable.</text>
<text x="27.9" y="265.5">An IMPORTANT NOTICE at the end of this data sheet addresses availability, warranty, changes, use in safety-critical applications,</text>
<text x="27.9" y="268.9">intellectual property matters and other important disclaimers. PRODUCTION DATA.</text>
</g>
<text font-size="2.7" fill="#2b292a" x="115.1" y="229">Copyright © 2017, Texas Instruments Incorporated</text>
<text font-size="2.5" x="133.1" y="24.3">SLLS740C – MARCH 2007 – REVISED FEBRUARY 2024</text>
<g font-size="2.1" fill="#00f">
<text x="157.8" y="117">(1)</text>
<text x="190" y="117">(2)</text>
</g>
</svg>
